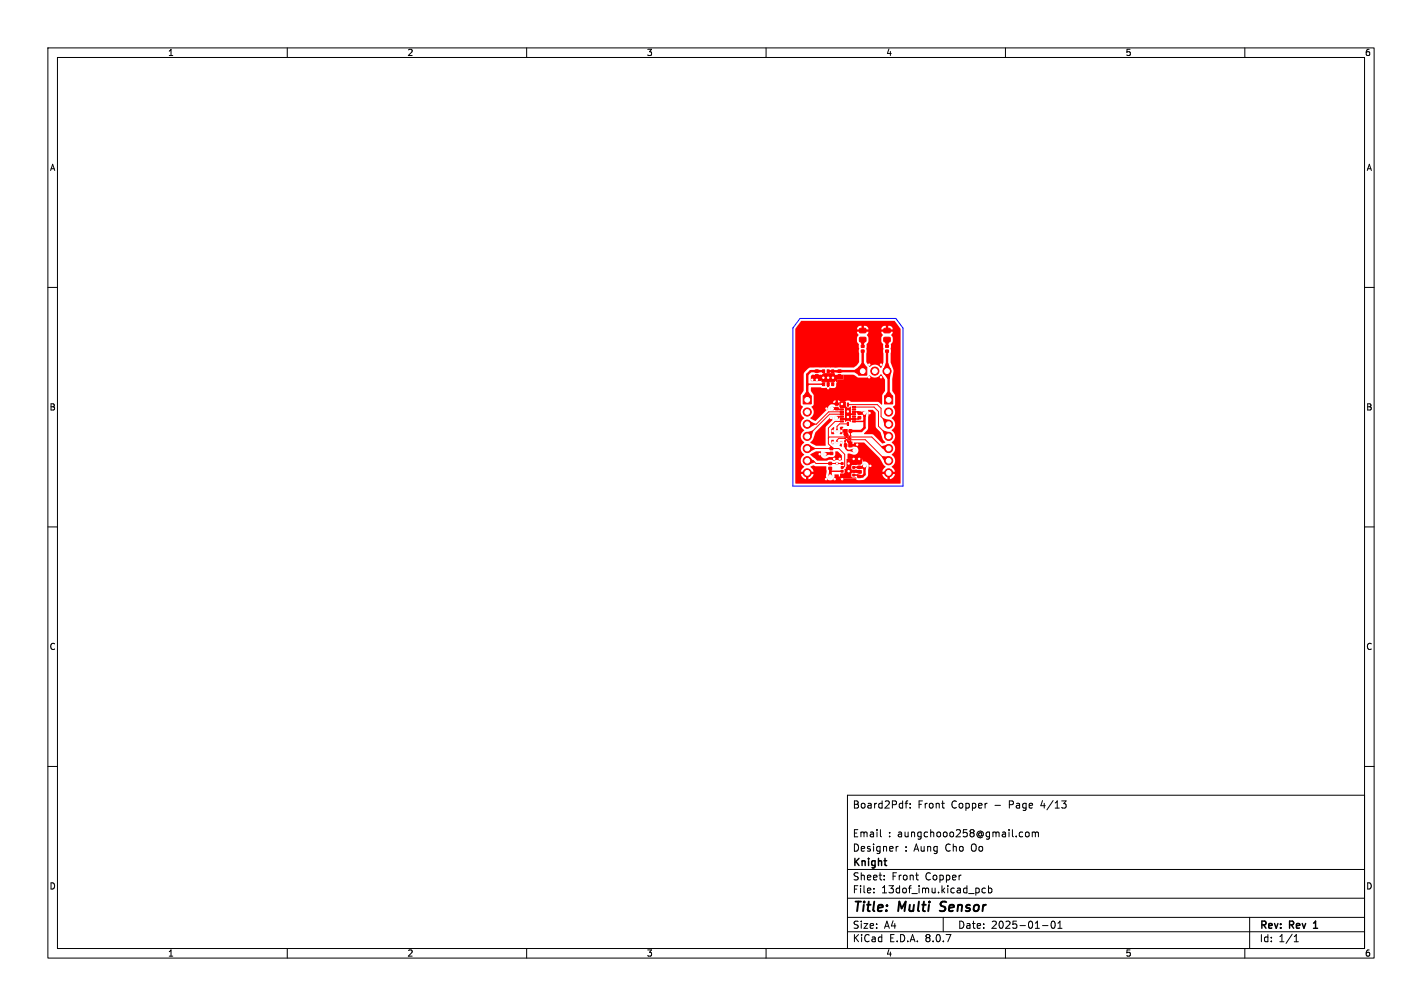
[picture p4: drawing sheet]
<svg xmlns="http://www.w3.org/2000/svg" width="297mm" height="210mm" viewBox="0 0 297 210" stroke-linecap="round" stroke-linejoin="round" font-family="sans-serif">
<g fill="#f00" stroke="#f00" stroke-width=".21">
<path d="M170.3 77.2h.6v.5h-.6z"/>
<path d="M170.3 78.2h.6v.5h-.6z"/>
<path d="M171.8 79.9h.4v.6h-.4z"/>
<path d="M172.7 79.9h.5v.6h-.5z"/>
<path d="M173.7 79.9h.4v.6h-.4z"/>
<path d="M173.7 77.2h.4v.6h-.4z"/>
<path d="M172.7 77.2h.5v.6h-.5z"/>
<path d="M171.8 77.2h.4v.6h-.4z"/>
<path d="M171.7 78.3l.3-.3h2.3v1.7h-2.6z"/>
<path d="M179.3 76.6h1.7v1.7h-1.7z"/>
<path d="M173.4 94.4h.5v.5h-.5z"/>
<path d="M173.4 93.4h.5v.5h-.5z"/>
<path d="M173.1 97.5h.6v.5h-.6z"/>
<path d="M173.1 96.5h.6v.5h-.6z"/>
<path d="M179.9 73.1h.6v.4h-.6z"/>
<path d="M179.9 72.1h.6v.4h-.6z"/>
<path d="M175.1 77.2h.5v.5h-.5z"/>
<path d="M175.1 78.2h.5v.5h-.5z"/>
<path d="M174.5 85.1h.5v.4h-.5z"/>
<path d="M174.5 84.1h.5v.5h-.5z"/>
<path d="M184.6 68.6l1.2-.1 .2 .3-.1 .5-.2 .2h-1l-.1-.2z"/>
<path d="M184.6 70.5l1.2-.1 .2 .2-.1 .6-.2 .2h-1l-.1-.3z"/>
<path d="M177.3 89.7h.5v.5h-.5z"/>
<path d="M176.4 89.7h.5v.5h-.5z"/>
<path d="M179.2 99.2h.5v.5h-.5z"/>
<path d="M179.2 98.3h.5v.4h-.5z"/>
<path d="M179.6 68.6l1.1-.1 .2 .3v.5l-.3 .2h-1l-.1-.2z"/>
<path d="M179.6 70.5l1.1-.1 .2 .2v.6l-.3 .2h-1l-.1-.3z"/>
<path d="M179.2 97.3h.5v.5h-.5z"/>
<path d="M179.2 96.4h.5v.4h-.5z"/>
<path d="M175.7 99h.4v.4h-.4z"/>
<path d="M175.7 98.2h.4v.4h-.4z"/>
<path d="M175.7 97.4h.4v.4h-.4z"/>
<path d="M175.7 96.6h.4v.4h-.4z"/>
<path d="M178.1 96.6h.4v.4h-.4z"/>
<path d="M178.1 97.4h.4v.4h-.4z"/>
<path d="M178.1 98.2h.4v.4h-.4z"/>
<path d="M178.1 99h.4v.4h-.4z"/>
<path d="M176.4 92.7h.5v.5h-.5z"/>
<path d="M177.3 92.7h.5v.5h-.5z"/>
<path d="M185 73.1h.5v.4h-.5z"/>
<path d="M185 72.1h.5v.4h-.5z"/>
<path d="M179.2 86h.6v.5h-.6z"/>
<path d="M179.2 87h.6v.4h-.6z"/>
<path d="M178 84.8h.7v.3h-.7z"/>
<path d="M178 85.3h.7v.3h-.7z"/>
<path d="M178 85.8h.7v.3h-.7z"/>
<path d="M178 86.3h.7v.3h-.7z"/>
<path d="M178 86.8h.7v.3h-.7z"/>
<path d="M178 87.3h.7v.3h-.7z"/>
<path d="M178 87.8h.7v.3h-.7z"/>
<path d="M177 88.1h.2v.7h-.2z"/>
<path d="M175.5 87.8h.7v.3h-.7z"/>
<path d="M175.5 87.3h.7v.3h-.7z"/>
<path d="M175.5 86.8h.7v.3h-.7z"/>
<path d="M175.5 86.3h.7v.3h-.7z"/>
<path d="M175.5 85.8h.7v.3h-.7z"/>
<path d="M175.5 85.3h.7v.3h-.7z"/>
<path d="M175.5 84.8h.7v.3h-.7z"/>
<path d="M177 84.1h.2v.7h-.2z"/>
<path d="M184.8 82.6h1.7v1.7h-1.7z"/>
<path d="M167.8 82.6h1.7v1.7h-1.7z"/>
<circle cx="176.5" cy="92.1" r=".1"/>
<circle cx="176.5" cy="91.5" r=".1"/>
<circle cx="176.5" cy="90.9" r=".1"/>
<circle cx="176.8" cy="91.8" r=".1"/>
<circle cx="176.8" cy="91.2" r=".1"/>
<circle cx="177.1" cy="92.1" r=".1"/>
<circle cx="177.1" cy="90.9" r=".1"/>
<circle cx="177.3" cy="91.8" r=".1"/>
<circle cx="177.3" cy="91.2" r=".1"/>
<circle cx="177.6" cy="92.1" r=".1"/>
<circle cx="177.6" cy="91.5" r=".1"/>
<circle cx="177.6" cy="90.9" r=".1"/>
<circle cx="182.7" cy="77.5" r=".85"/>
<circle cx="185.3" cy="77.5" r=".85"/>
<circle cx="185.6" cy="86" r=".85"/>
<circle cx="185.6" cy="88.6" r=".85"/>
<circle cx="185.6" cy="91.1" r=".85"/>
<circle cx="185.6" cy="93.6" r=".85"/>
<circle cx="185.6" cy="96.2" r=".85"/>
<circle cx="185.6" cy="98.7" r=".85"/>
<circle cx="168.6" cy="86" r=".85"/>
<circle cx="168.6" cy="88.6" r=".85"/>
<circle cx="168.6" cy="91.1" r=".85"/>
<circle cx="168.6" cy="93.6" r=".85"/>
<circle cx="168.6" cy="96.2" r=".85"/>
<circle cx="168.6" cy="98.7" r=".85"/>
</g>
<g fill="#ececec" stroke="#ececec" stroke-width=".21">
<circle cx="173" cy="78.9" r=".3"/>
<circle cx="174.2" cy="95.8" r=".3"/>
<circle cx="172.5" cy="100" r=".3"/>
<circle cx="174.3" cy="100" r=".3"/>
<circle cx="174" cy="78.9" r=".3"/>
<circle cx="177.3" cy="98.4" r=".3"/>
<circle cx="173.9" cy="92.4" r=".3"/>
<circle cx="175.4" cy="95.8" r=".3"/>
<circle cx="181.5" cy="78.8" r=".3"/>
<circle cx="172.6" cy="85.3" r=".3"/>
<circle cx="179.5" cy="95.8" r=".3"/>
<circle cx="173.9" cy="90" r=".3"/>
<circle cx="175.8" cy="84.3" r=".3"/>
<circle cx="170.6" cy="79.3" r=".3"/>
<circle cx="173.6" cy="87.2" r=".3"/>
<circle cx="177.1" cy="85.9" r=".3"/>
<circle cx="184" cy="76.1" r=".3"/>
<circle cx="173" cy="81" r=".3"/>
<circle cx="181.8" cy="97.2" r=".3"/>
<circle cx="179" cy="92.8" r=".3"/>
<circle cx="178.3" cy="95.8" r=".3"/>
<circle cx="181.6" cy="76.1" r=".3"/>
<circle cx="172" cy="78.9" r=".3"/>
<circle cx="175.7" cy="90" r=".3"/>
<circle cx="177.1" cy="87.1" r=".3"/>
<circle cx="169.6" cy="79.3" r=".3"/>
<circle cx="171.2" cy="94.8" r=".3"/>
<circle cx="177.3" cy="96.8" r=".3"/>
<circle cx="181.6" cy="86.2" r=".3"/>
<circle cx="175.7" cy="92.4" r=".3"/>
<circle cx="184" cy="78.8" r=".3"/>
<circle cx="175.9" cy="100" r=".3"/>
<circle cx="174.8" cy="90" r=".25"/>
<circle cx="174.8" cy="96.8" r=".25"/>
<circle cx="174.8" cy="92.4" r=".25"/>
<circle cx="180.6" cy="86.2" r=".4"/>
<circle cx="178.4" cy="94" r=".4"/>
<circle cx="173.4" cy="99.4" r=".4"/>
<circle cx="173.8" cy="85.3" r=".4"/>
<circle cx="180.6" cy="97.2" r=".4"/>
<circle cx="172.3" cy="94.8" r=".4"/>
<circle cx="174.7" cy="87.2" r=".4"/>
</g>
<g fill="none" stroke="#f00" stroke-width=".21">
<path d="M168.6 96.2h1.3l.5 .6h5.5M168.6 93.6h6.6l1.2 1.2v2.5l-.2 .3h-.3M175.8 88h-1.4l-1.4 1.4v3.3l.6 .6v.3M175.8 86h-2.7l-2.6 2.6h-1.9M175.8 86.5h-2.5l-4.7 4.6M176.5 91.5h-1.3l-.4 .4v.5M176.6 90.1l-.1 .8h.6v1.2h.5M176.8 91.8l-.3 .3v.7M176.8 91.2h-3.6l-.2 .2M177.1 91.3l.1 .2h.4M177.1 88.5h-1.8l-.5 .5v1M177.1 84.5h6.1l.8 .7v1.8l1.6 1.6"/>
<path d="M177.3 91.8h3.4l4.4 4.4M177.3 91.2h4.8l2.4 2.4h1.1M177.6 90v.9M178.4 85h4.2l.9 .9v3.1l2.1 2.1"/>
</g>
<g fill="none" stroke="#f00" stroke-width=".3">
<path d="M173 78.9v2.1M172 80.2h-3.2l-.2 .2M173.8 85.3l2 .2M175.8 85h.8l.5 .4v.9l.1 .2h1.2M175.8 87h-.8l-.3 .2M175.9 99.2v.8M175.9 98.4h-2.3l-.2 .2M176.6 92.9v.7l.4 .4h1.4M177.3 98.4l2.1 .1M178.3 99.2h.9l.2 .3M178.4 86h.8l.3 .2M179.5 97.6h-1.2"/>
<path d="M179.5 96.6l-2.2 .2M179.5 87.2l-.3 .3h-1.7l-.4-.4-.4 .4h-.9M180.6 86.2v1.5l-.3 .3h-1.9"/>
</g>
<g fill="none" stroke="#f00" stroke-width=".5">
<path d="M172 77.5h-2.7l-.7 .7v5.3M172 77.5h.1M180.2 70.9v1.4M180.2 73.3v4.2h-7.2M185.3 70.9v1.4M185.3 73.3v4.2M185.6 77.8v5.7M173.4 97.8v1.6M173.6 94.7h-1.1l-.2 .1M175.7 90h.9M179 92.8l-.1 .2h-1.3M179.5 97.6h.7l.4-.4v1.8l-.4 .5h-.8"/>
<path d="M179.5 86.2h1.1v3.1l-.7 .7h-2.3"/>
</g>
<g fill="#f00">
<path d="M178.5 77.2l.8-.6 .9 .9-.9 .8-.8-.6z"/>
<path d="M173.4 93.2l.2-.1 .2 .3-.2 .2-.3-.2z"/>
<path d="M172.8 80.4h.3l.1 .5-.2 .1-.3-.1z"/>
<path d="M176.4 93.2l.2-.2 .3 .2-.1 .4h-.3z"/>
<path d="M168.9 87.8l1.4 .7v.1l-1.4 .7-.3-.7z"/>
<path d="M180.2 86.2h.8l-.2 .8h-.5z"/>
<path d="M180.2 97.2h.8l-.2 .8h-.5z"/>
<path d="M168.9 92.9l1.4 .6v.2l-1.4 .7-.3-.8z"/>
<path d="M179.7 86h.4v.5h-.4l-.2-.3z"/>
<path d="M175.4 86.4l.4 .1-.3 .1z"/>
<path d="M175.5 77.2h.4v.5h-.4l-.2-.2z"/>
<path d="M176.4 92.4h.2l.2 .3-.2 .3-.3-.2z"/>
<path d="M177.4 98.1l.5 .1v.3l-.5 .1-.1-.2z"/>
<path d="M175.3 83.9h1.5l-.1 1.1 .6 .1 .2-.2h.2v1.3l.2 .3-.2 .3 .1 .5a.5 .5 0 0 1-.3 .7l-.2-.2-.8 .2-.2-.5 .2-.4v-1.8l-.3-.2-.9-.2z"/>
<path d="M173.2 98.6h.5l.1 .8h-.8z"/>
<path d="M174 84.9l.6 .2v.3l-.6 .3-.2-.4z"/>
<path d="M175.5 98.2h.2l.2 .2-.2 .2-.2-.1z"/>
<path d="M184.3 87.4l.2-.1 1.4 .5-.3 .8-.8 .3z"/>
<path d="M178.3 99.2l.2-.2h.2v.3l-.2 .1z"/>
<path d="M175.9 97.6l.2-.2 .2 .1-.2 .2z"/>
<path d="M176.8 86.9l.3 .2 .1 .2-.5 .3z"/>
<path d="M179.7 71.4l.5-.5 .5 .5-.3 .5h-.5z"/>
<path d="M168.6 96.2l.6-.6 1 .8-1.3 .6z"/>
<path d="M184.2 95.3l.1-.1 1.3 .1v.9l-.8 .3z"/>
<path d="M185.3 81.8h.6l.5 .8-.8 .9-.8-.9z"/>
<path d="M175.4 87.9l.4 .1-.3 .1z"/>
<path d="M174.7 77.3l.4-.1 .2 .6h-.6z"/>
<path d="M177.6 93.9l.6-.2 .2 .3-.2 .4-.6-.2z"/>
<path d="M174.7 89.5h.2l.1 .4h-.4z"/>
<path d="M177.3 90.2l.3-.2 .2 .2-.1 .4h-.2z"/>
<path d="M175.5 96.7l.2-.1 .2 .2-.2 .2z"/>
<path d="M179 85.8l.6 .2-.1 .2-.3 .2z"/>
<path d="M176.3 91.4h.2v.2h-.2z"/>
<path d="M184.8 71.4l.5-.5 .5 .5-.3 .5h-.5z"/>
<path d="M174.7 86.8h.7v.3l-.4 .4-.3-.3z"/>
<path d="M175.8 99.4h.3l.1 .5-.3 .1-.3-.1z"/>
<path d="M177.4 91.7h.1v.2h-.1z"/>
<path d="M176.9 85.4l.2-.2 .3 .6-.6 .1z"/>
<path d="M184.3 89.9l.2-.1 1.4 .5-.3 .8-.8 .3z"/>
<path d="M180.2 86.4l.4-.2 .3 .2-.2 .6h-.3z"/>
<path d="M172.3 94.4h.8v.5l-.6 .3z"/>
<path d="M177.8 89.7h.3v.5l-.3 .1-.2-.3z"/>
<path d="M168.3 81.8h.6l.5 .8-.8 .9-.8-.9z"/>
<path d="M184.5 77.8a2.13 2.13 0 0 1 1.6-.3l-.3 1.6h-.5z"/>
<path d="M184.1 93.2l1.2-.3 .3 .7-.6 .6-1-.9z"/>
<path d="M177.1 84.5l.1-.2 .2 .2z"/>
<path d="M176.6 91.1h.2v.2h-.2z"/>
<path d="M174.2 85.1l.3-.1 .3 .3-.3 .3-.3-.2z"/>
<path d="M172.7 79l.3-.1 .2 .1-.1 .5h-.3z"/>
<path d="M174.8 91.8l.2 .5-.2 .1-.2-.1z"/>
<path d="M169.4 78.5l.3-.3h6.5v1h-1.4v.6h-.2l-.4-.4-.7 .1-.3 .3h-.5l-.4-.4-2.8 .2-.1-.2z"/>
<path d="M179.9 97.3l.4-.3 .4 .6-.8 .2z"/>
<path d="M174.9 96.5l.4 .2v.1l-.4 .2z"/>
<path d="M185 75.8h.5l.5 1.3-.7 .4-.8-.4z"/>
<path d="M168.3 90.3l1.5-.4 .1 .1-.5 1.4-.8-.3z"/>
<path d="M174.3 96.7l.4-.2v.5l-.4-.2z"/>
<path d="M179.6 97.3h.4v.5h-.4l-.1-.2z"/>
<path d="M171.6 80.1l.2-.1 .2 .2-.2 .2h-.2z"/>
<path d="M170 77.2h.4l.2 .3-.2 .2h-.4z"/>
<path d="M177 92.2h1.1v1.2h-.9v-.7z"/>
<path d="M176.2 89.6h.9l-.1 .6 .2 .5v.2l-1-.1z"/>
<path d="M175.7 89.7h.6v.5l-.6 .1z"/>
<path d="M178.9 99l.6 .2-.1 .3-.3 .1z"/>
<path d="M177.4 91.1h.1v.2h-.1z"/>
<path d="M170.8 77.2h.4v.5h-.4l-.2-.2z"/>
<path d="M179.8 86l.8-.2v.8l-.8-.1z"/>
<path d="M175.4 85.9l.4 .1-.3 .1z"/>
<path d="M176.9 88.4l.2 .1-.1 .1z"/>
<path d="M176.8 95.8h3.3v.9l-.3 .2-1.8 .2-.2 .2v.5l.2 .3 .8-.1 1.2 .2-.1 .7-1.4-.2-.7 .1v.6l.1 .2h.9l.1 .3h-3.4v-1.1l.7 .1 .2-.3v-.7h.2l.2-.5z"/>
<path d="M178.3 97.6l.4-.2v.3l-.2 .1z"/>
<path d="M178.4 85l.3-.1 .1 .1z"/>
<path d="M174.8 85.3l.3-.2 .2 .2v.3h-.6z"/>
<path d="M178.9 97.4l.3-.1 .2 .3-.2 .2-.3-.1z"/>
<path d="M179.6 99.2h.4v.5h-.4l-.2-.2z"/>
<path d="M177.1 87.1l.3-.2 .1 .7-.5-.3z"/>
<path d="M178.5 92.7l.4-.2 .1 .6-.5 .1z"/>
<path d="M179.9 75.8h.5l.6 .8-.8 .9-.9-.9z"/>
<path d="M177.4 96.5l.5 .1v.3l-.5 .1-.1-.2z"/>
<path d="M176.8 86l.6-.1-.1 .4-.2 .3z"/>
<path d="M169.3 94.8a2.46 2.46 0 0 1 2.1-.6h.1a1 1 0 0 0 .1 1.2 1 1 0 0 0 1.1 .2l.5-.2 1-.1 .2-.3 .1-.8h.5l.8 .9v.9l-.4 .1-.6-.1-.7 .2-.9-.2-.5 .2h-2l-1.4-1.2z"/>
<path d="M175.6 92.1l.3 .1-.1 .9a.26 .26 0 0 1-.3 .1 .26 .26 0 0 1-.1-.4z"/>
<path d="M173.5 87.1h.3l.1 .6-1.5 1.6v3.8a3.5 3.5 0 0 1-3.1-.6v-.2l.6-.7 .4-1.4z"/>
<path d="M173.6 91.9h.6l-.2 .8-.4-.3z"/>
<path d="M181.3 85.6h1l.6 .6 .1 3a3.1 3.1 0 0 1 1.3 2.3l.6 .9-.6 .2-2-1.9-1.8-.1 .8-1.2v-2.3l.2-.9z"/>
<path d="M174 89.2l.2 .1-.1 .7 .1 .6h-.5l-.1-.1v-.8z"/>
<path d="M175.4 89.2l.2-.1h.5l-.3 .6h.4v.5h-.4l.1 .4h-.5l.2-.6z"/>
<path d="M169.4 80.9h5l.2-.3 .2-1.4h1.4v-1h2.1l1 .6h1.8l.5-.4a1.61 1.61 0 0 0 2.4-.3l.9 1.2v2.3l-.6 .9-.1 1.9h-.2l-.7-.5h-5.6l-.1-.1a.74 .74 0 0 0-1.1 .1h-1l-.5-.3v.5h.3v.5l-.8-.1a1.09 1.09 0 0 0-1.6 .9l-2.6 2.5-1.1-.6a1.52 1.52 0 0 0 .3-2.4 .68 .68 0 0 0 .5-.8h4.5v-.5l-.3 .1-.2 .4h-4l-.1-1.6-.5-.9z"/>
<path d="M167.3 67h19.5l1.3 1.6v32.3l-21.9 .1-.1-15h1.1l.2 .7 .6 .6a1.48 1.48 0 0 0 0 2.5 1.48 1.48 0 0 0 0 2.6 1.48 1.48 0 0 0 0 2.5 1.48 1.48 0 0 0 0 2.6l-.6 .5-.1 .5h.9v.5h-.9l.3 .6 .5 .4h.3v-.9h.5v.9l.6-.2 .3-.4 .1-.4h-.9v-.5h.9l-.6-1.1 .6-.2 .5 .1 2.1 .1 .2 1.1-.2 .6a.9 .9 0 0 0 .9 1.2 .9 .9 0 0 0 .9-1.1l.1-.2h.7l.1 .6 .3-.3v.6h3.2l.5 .3h1.2l.9-.9 .1-1.8a.96 .96 0 0 0-1.1-1.2l-.2-.5h-3.1v-1.1h.5l.6 .2a.9 .9 0 0 0 1.2-.9 .9 .9 0 0 0-1.2-.8v-.5h.3v-.3h2.1l3.2 3.2 .7 1.3 .6 .5-.7 1.1h.9v.5h-.9l.3 .6 .3 .3 .5 .1v-.9h.5v.9l.6-.2 .3-.4 .1-.4h-.9v-.5h.9l-.1-.5-.6-.6a1.49 1.49 0 0 0 0-2.5 1.48 1.48 0 0 0 0-2.6 1.48 1.48 0 0 0 0-2.5 1.48 1.48 0 0 0 0-2.5 1.5 1.5 0 0 0 .3-2.4l.5-.5-.1-1.9-.5-.9v-2.4l.2-1.7-.1-.5a4.5 4.5 0 0 1-.5-3.2l.1-1.9 .4-.7v-.7l-.4-.6 .4-.6h-2.4l.3 .7-.3 .5v.7l.4 .7v1.8a4.2 4.2 0 0 1-.4 3l-.1 .1a1.53 1.53 0 0 0-2.4-.2l-.7-1 .1-3.7 .4-.7v-.7l-.4-.6 .4-.6h-2.4l.3 .7-.3 .5v.8l.4 .6 .1 .9-.1 2.8-.4 .6-.7 .5h-7.9h-1.2l-.4 .2-.8 .8-.1 .4v3.5l-.6 1v1.8l.4 .6-.4 .6-.1 .4h-1.1v-17.3l20.4 .1a.77 .77 0 0 0-1-.8v.8h-.5v-.8l-.7 .2-.2 .5h-2.7a.77 .77 0 0 0-1-.7v.8h-.5v-.8l-.6 .2-.3 .5h-12.9z"/>
</g>
<g fill="#fff" stroke="#fff" stroke-width=".21">
<circle cx="173" cy="78.9" r=".15"/>
<circle cx="174.2" cy="95.8" r=".15"/>
<circle cx="172.5" cy="100" r=".15"/>
<circle cx="174.3" cy="100" r=".15"/>
<circle cx="174" cy="78.9" r=".15"/>
<circle cx="177.3" cy="98.4" r=".15"/>
<circle cx="173.9" cy="92.4" r=".15"/>
<circle cx="175.4" cy="95.8" r=".15"/>
<circle cx="181.5" cy="78.8" r=".15"/>
<circle cx="172.6" cy="85.3" r=".15"/>
<circle cx="179.5" cy="95.8" r=".15"/>
<circle cx="173.9" cy="90" r=".15"/>
<circle cx="175.8" cy="84.3" r=".15"/>
<circle cx="170.6" cy="79.3" r=".15"/>
<circle cx="173.6" cy="87.2" r=".15"/>
<circle cx="177.1" cy="85.9" r=".15"/>
<circle cx="184" cy="76.1" r=".15"/>
<circle cx="173" cy="81" r=".15"/>
<circle cx="181.8" cy="97.2" r=".15"/>
<circle cx="179" cy="92.8" r=".15"/>
<circle cx="178.3" cy="95.8" r=".15"/>
<circle cx="181.6" cy="76.1" r=".15"/>
<circle cx="172" cy="78.9" r=".15"/>
<circle cx="175.7" cy="90" r=".15"/>
<circle cx="177.1" cy="87.1" r=".15"/>
<circle cx="169.6" cy="79.3" r=".15"/>
<circle cx="171.2" cy="94.8" r=".15"/>
<circle cx="177.3" cy="96.8" r=".15"/>
<circle cx="181.6" cy="86.2" r=".15"/>
<circle cx="175.7" cy="92.4" r=".15"/>
<circle cx="184" cy="78.8" r=".15"/>
<circle cx="175.9" cy="100" r=".15"/>
<circle cx="174.8" cy="90" r=".1"/>
<circle cx="174.8" cy="96.8" r=".1"/>
<circle cx="174.8" cy="92.4" r=".1"/>
<circle cx="180.6" cy="86.2" r=".25"/>
<circle cx="178.4" cy="94" r=".25"/>
<circle cx="173.4" cy="99.4" r=".25"/>
<circle cx="173.8" cy="85.3" r=".25"/>
<circle cx="180.6" cy="97.2" r=".25"/>
<circle cx="172.3" cy="94.8" r=".25"/>
<circle cx="174.7" cy="87.2" r=".25"/>
<circle cx="180.2" cy="77.5" r=".5"/>
<circle cx="182.7" cy="77.5" r=".5"/>
<circle cx="185.3" cy="77.5" r=".5"/>
<circle cx="185.6" cy="83.5" r=".5"/>
<circle cx="185.6" cy="86" r=".5"/>
<circle cx="185.6" cy="88.6" r=".5"/>
<circle cx="185.6" cy="91.1" r=".5"/>
<circle cx="185.6" cy="93.6" r=".5"/>
<circle cx="185.6" cy="96.2" r=".5"/>
<circle cx="185.6" cy="98.7" r=".5"/>
<circle cx="168.6" cy="83.5" r=".5"/>
<circle cx="168.6" cy="86" r=".5"/>
<circle cx="168.6" cy="88.6" r=".5"/>
<circle cx="168.6" cy="91.1" r=".5"/>
<circle cx="168.6" cy="93.6" r=".5"/>
<circle cx="168.6" cy="96.2" r=".5"/>
<circle cx="168.6" cy="98.7" r=".5"/>
</g>
<path d="M167.1 66.5h20l1.5 2v33h-23v-33z" fill="none" stroke="#00f" stroke-width=".21"/>
<g fill="none" stroke="#000" stroke-width=".21">
<path d="M10 10h277v190h-277zM12 12h273v186h-273zM60 10v2M110 10v2M160 10v2M210 10v2M260 10v2M10 60h2M285 60h2M10 110h2M285 110h2M10 160h2"/>
<path d="M177 166h108v32h-108zM183.9 173.2v1.3l.2 .2M187.2 176.7v1M187.6 176.7l-.4 .3M189 167.7h.6M189.6 167.2l-.4 .2v1.3M190.1 168.6v.1M190.1 167.8v.1M196.7 167.7h.5M197.1 168.7h.1M213.5 173.7l.1 .1M213.6 174.6l-.1 .1"/>
<path d="M214.2 173.8l.3-.1 .4 .1 .1 .6-.2 .2-.3 .1-.3-.1zM215.6 173.8l.4-.1 .2 .2M215.6 173.7v1M216.2 173.9l.3-.2 .3 .1 .1 .9M216.2 173.9v.8M221.7 167.2h1l-.5 .6M222.4 167.8l.3 .3v.3l-.3 .3M285 160h2M60 198v2M110 198v2M160 198v2M177 194.5h108"/>
<path d="M177 191.5h108M177 187.5h108M177 181.5h108M182.5 186.3v.1M182.5 185.5v.1M184.7 183.6v.1M184.7 182.8v.1M191.2 182.7h.6M191.7 183.7h.1M197 191.5v3M204.5 185.5v.8M205.8 185.5l-.4-.1-.3 .3 .1 .6h.6"/>
<path d="M206.5 185.5l.4-.1 .3 .3-.2 .6h-.5M206.5 184.9v1.5M210 198v2M217.7 193.2h1.2M219.7 192.4l.2-.1a.8 .8 0 0 1 .5 .7 .8 .8 0 0 1-.5 .8 1 1 0 0 1-.2-1.4zM221 193.8h.8M221 192.7l.4-.4v1.5M260 198v2M261 191.5v6.5M270.3 196.6h.9M270.3 195.5l.4-.4v1.5"/>
</g>
<path d="M274.3 193.8h.9M274.5 192.6l-.2 .1" fill="none" stroke="#000" stroke-width=".3"/>
<path d="M196.3 190.1l.2 .1M196.6 188.4l-.1 .6" fill="none" stroke="#000" stroke-width=".4"/>
<g font-size="2.8">
<text x="178" y="190.9">Title:</text>
<text x="187.7" y="190.9">Multi</text>
<text x="197.2" y="190.9">Sensor</text>
</g>
<g font-size="2.1">
<text x="178" y="169">Board2Pdf:</text>
<text x="191.7" y="169">Front</text>
<text x="198.7" y="169">Copper</text>
<text x="207.8" y="169">-</text>
<text x="211" y="169">Page</text>
<text x="217.8" y="169">4/13</text>
<text x="178" y="178">Designer</text>
<text x="178" y="175">Email</text>
<text x="185.5" y="175">: aungchooo258@gmail.com</text>
<text x="188.9" y="178">: Aung</text>
<text x="197.6" y="178">Cho</text>
<text x="203.1" y="178">Oo</text>
<text x="178" y="184">Sheet:</text>
<text x="178" y="181.2">Knight</text>
<text x="186.2" y="184">Front</text>
<text x="193.3" y="184">Copper</text>
<text x="178" y="186.7">File:</text>
<text x="184.1" y="186.7">13dof_imu.kicad_pcb</text>
<text x="178" y="196.9">KiCad</text>
<text x="178" y="194.1">Size:</text>
<text x="184.7" y="194.1">A4</text>
<text x="185.7" y="196.9">E.D.A.</text>
<text x="193.3" y="196.9">8.0.7</text>
<text x="200" y="194.1">Date:</text>
<text x="207" y="194.1">2025-01-01</text>
<text x="263" y="194.3">Rev:</text>
<text x="263" y="196.9">Id:</text>
<text x="267.1" y="196.9">1/1</text>
<text x="269.4" y="194.3">Rev</text>
<text x="275.1" y="194.3">1</text>
</g>
<g font-size="1.8">
<text x="35" y="11.9">1</text>
<text x="85" y="11.9">2</text>
<text x="135" y="11.9">3</text>
<text x="185" y="11.9">4</text>
<text x="235" y="11.9">5</text>
<text x="285" y="11.9">6</text>
<text x="10.3" y="35.9">A</text>
<text x="285.4" y="35.9">A</text>
<text x="10.3" y="85.9">B</text>
<text x="285.3" y="85.9">B</text>
<text x="10.3" y="135.9">C</text>
<text x="285.3" y="135.9">C</text>
<text x="10.3" y="185.9">D</text>
<text x="285.3" y="185.9">D</text>
<text x="35" y="199.9">1</text>
<text x="85" y="199.9">2</text>
<text x="135" y="199.9">3</text>
<text x="185" y="199.9">4</text>
<text x="235" y="199.9">5</text>
<text x="285" y="199.9">6</text>
</g>
</svg>
